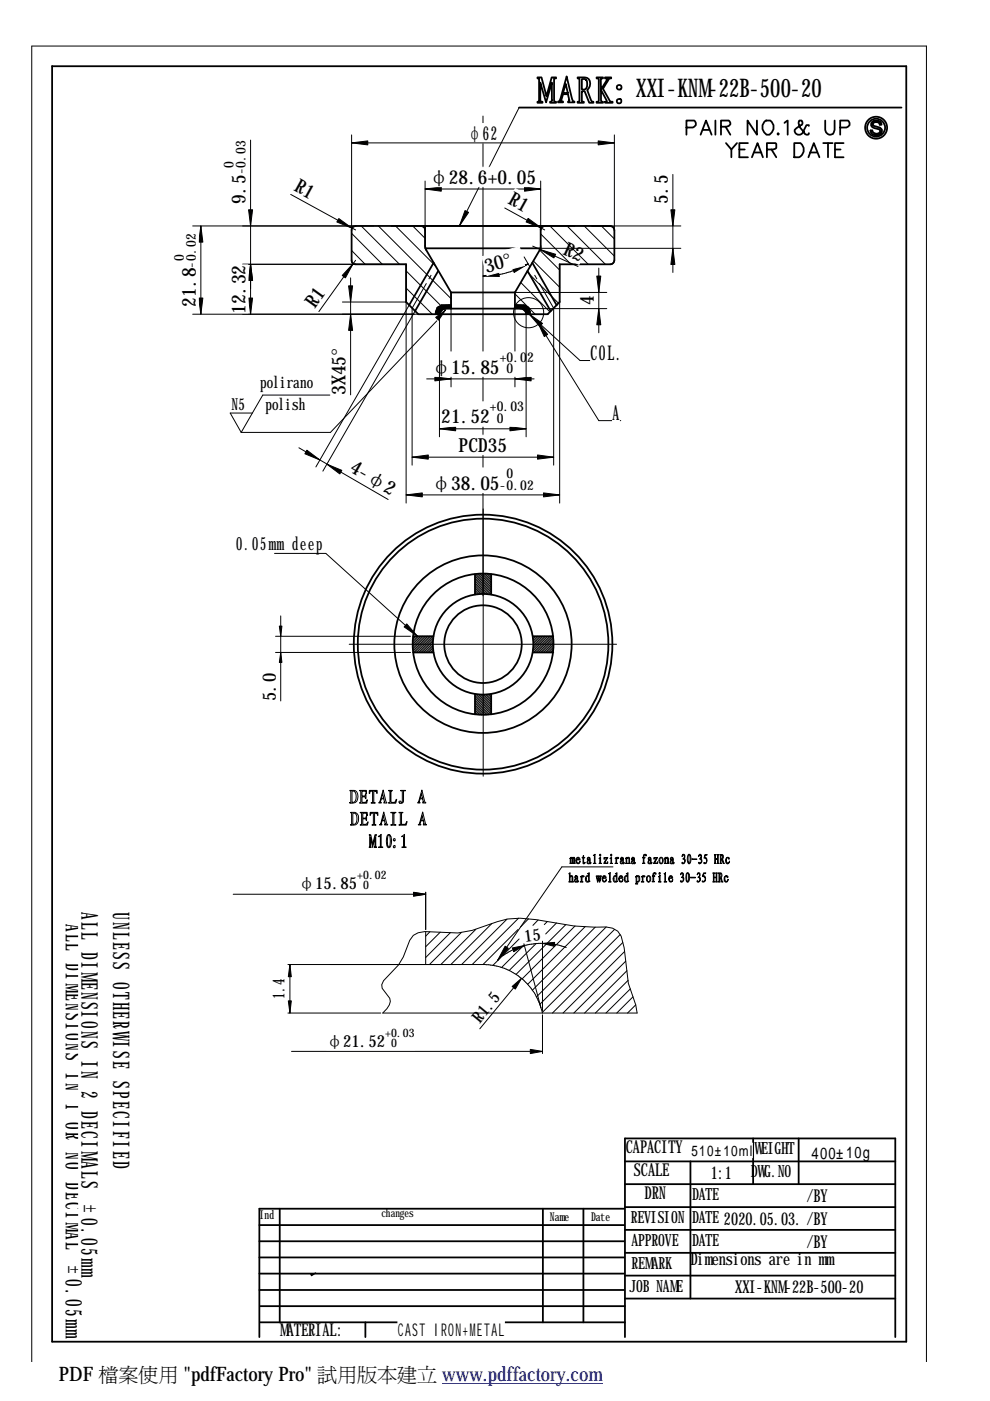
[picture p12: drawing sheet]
<svg xmlns="http://www.w3.org/2000/svg" width="210mm" height="297mm" viewBox="0 0 210 297" stroke-linecap="round" stroke-linejoin="round" font-family="sans-serif">
<g fill="none" stroke="#000" stroke-width=".38">
<path d="M11 14v270.5h181.2v-270.5h-181.2M114 16.4h.8l1.1 4 1.1-4h.9v.2l-.4 .2v4.5l.1 .2 .3 .1v.2h-1.3v-.2l.3-.1 .1-.2v-3.8l-1.2 4.2-1.2-4.2v3.7a.33 .33 0 0 0 .4 .4v.2h-1v-.2l.2-.1 .1-.2v-4.5l-.3-.2zM119.9 17.8l.5 1.9h-1zM120.1 16.2l1.1 4.6 .6 .9h-1.4v-.2a.29 .29 0 0 0 .3-.1 .29 .29 0 0 0-.1-.4l-.2-1h-1l-.4 1.3 .4 .2v.2h-1.1v-.2a.66 .66 0 0 0 .6-.7zM122.5 16.4a2.67 2.67 0 0 1 2.3 .4 1.71 1.71 0 0 1-.3 2.3l.8 2.1 .2 .3 .3 .1v.2h-.9l-.9-2.5-.6 .2v1.9l.4 .2v.2h-1.3v-.2l.4-.2v-4.7l-.4-.1zM123.4 16.8l.6-.1a1.39 1.39 0 0 1-.1 2.3l-.5-.1zM126.5 16.4h1.3v.2h-.3l-.1 .3v2.1l1.3-2.2v-.1l-.4-.1v-.2h1.3v.2l-.5 .2-1.3 2 1.3 2.3a.58 .58 0 0 0 .8 .5v.2h-1.6v-.2l.4-.1v-.1l-1.3-2.3v2.1l.1 .3 .3 .1v.2h-1.3v-.2l.3-.1 .2-.2v-4.4l-.2-.3h-.3zM110.1 22.8h81M145.5 27h1.4a.86 .86 0 0 0 .5-1.3l-.2-.1h-1.7v3M148.5 28.6l1.2-3 1.2 3M149.1 27.5h1.3M151.7 25.6v3"/>
<path d="M152.9 26.9h1.1l.5-.2 .4-.3-.2-.7-.2-.1h-1.6v3M153.8 26.9l1.1 1.7M153.9 30.3l1.2 1.4 1.2-1.4M155.1 31.7v1.6M156.7 31.7h1.2M158.6 30.3h-1.8v3h1.8M159.4 33.3l1.2-3 1.2 3M159.9 32.3h1.5M160.5 25.6v3l-2-3v3M162.3 25.6h1a1.82 1.82 0 0 1-.1 3 1.36 1.36 0 0 1-1.5-1.2 2.04 2.04 0 0 1 .6-1.8zM162.6 31.7h1.3l.5-.2 .2-.1v-.9l-.2-.2h-1.8v3M163.6 31.7l1 1.6"/>
<path d="M165 28.2l-.2 .2 .2 .2 .1-.2M166.3 26.1l.7-.5v3M168.4 30.3h1a1.22 1.22 0 0 1 1 1.1 1.93 1.93 0 0 1-1 1.9h-1zM171.4 33.3l1.2-3 1.1 3M171.5 26.7v-.2h-.5l-.5 1a1 1 0 0 1-1 1.1 1 1 0 0 1-1-1.1l1.5-1 .1-.3-.1-.6h-.5a1.45 1.45 0 0 0 .1 1.4l1 1.4 .7 .2 .2-.4M171.7 32.3h1.5M174.5 30.3h2M175 25.6v1.9a1 1 0 0 0 1 1.1 1 1 0 0 0 1-1.1v-1.9M175.6 30.3v3M177 31.7h1.2M178.1 27h1.4a.85 .85 0 0 0 .5-1.3l-.2-.1h-1.7v3M178.9 30.3h-1.9v3h1.9"/>
<path d="M184.8 25.9a1.24 1.24 0 0 1 2.1 .2v.3l-.4 .1a.73 .73 0 0 0-.7-.6 .73 .73 0 0 0-.7 .6l.3 .2a1.93 1.93 0 0 1 1.6 .8 1.21 1.21 0 0 1-1.1 1.2 1.21 1.21 0 0 1-1.3-1l.4-.1a.84 .84 0 0 0 .8 .8 .84 .84 0 0 0 .8-.7 1.42 1.42 0 0 0-1.2-.5 .81 .81 0 0 1-.6-1.3zM74.8 48.2l.6-.3h54a.87 .87 0 0 1 .9 .9v6.4a.87 .87 0 0 1-.9 .8h-10.7v8l-2.6 2.6h-27.4l-2.6-2.6v-8h-10.7a.8 .8 0 0 1-.9-.8v-6.4zM89.3 47.9a.87 .87 0 0 1 .8 .9M90.1 47.9v4.3l.2 .6 5.3 9.2M90.2 52.6h24.4M91.9 55.7l-5.2 9M92.9 57.4l-4.9 8.5M111.8 57.4l5 8.5M112.9 55.7l5.1 9M114.6 47.9v4.9l-5.4 9.2M115.5 47.9a.87 .87 0 0 0-.9 .9M93.2 66.6a1.36 1.36 0 0 1 1.3-1.2h15.8a1.28 1.28 0 0 1 1.3 1.2"/>
<path d="M95.6 62v3.4M95.6 62h13.6M95.6 64.7h-2l-.8 .5-.4 1.4M109.2 62v3.4M109.2 64.7h1.9l1 .5 .3 1.4M87.6 134.9h4.3M87.6 138.3h4.3M100.7 121.7v4.4M104.1 121.7v4.4M113 134.9h4.3M113 138.3h4.3M100.7 147.1v4.4"/>
<path d="M104.1 147.1v4.4M55 259.7h77.3M59.3 256.3v24.1M115.1 256.3v24.1M123.7 256.3v24.1M132.3 256.3h-77.3v27.2M132.5 255.9h57.3M132.5 246.2h57.3M132.5 251.1h57.3M146.4 246.2v29.1M159.7 241.4v9.7M169.3 241.4v9.7"/>
<path d="M55 263.2h77.3M55 266.6h77.3M55 270h77.3M55 273.5h77.3M55.2 276.9h77.3M132.5 275.3h57.3M132.5 270.5h57.3M132.5 265.6h57.3M132.5 260.8h57.3M55.2 280.4h77.3M77.5 280.4v3.1M132.5 283.5v-42.1h57.3v42.1"/>
<circle cx="131.3" cy="18.5" r=".52"/>
<circle cx="131.3" cy="21.5" r=".5"/>
<circle cx="185.8" cy="27.1" r="2.33"/>
<circle cx="185.8" cy="27.1" r="1.9"/>
<circle cx="102.4" cy="136.6" r="18.8"/>
<circle cx="102.4" cy="136.6" r="8.2"/>
<circle cx="102.4" cy="136.6" r="26.6"/>
<circle cx="102.4" cy="136.6" r="27.4"/>
<circle cx="102.4" cy="136.6" r="14.9"/>
<circle cx="102.4" cy="136.6" r="10.7"/>
</g>
<g fill="none" stroke="#000" stroke-width=".21">
<path d="M6.7 9.8v278.8M6.8 9.8h189.6v278.8M53.1 29.7v36.9M74.5 30.3h55.8M74.5 28.6v19.7M90.1 38.4v13.8M114.6 38.4v9.5M120.9 22.8h-10.8l-12.7 25.1M130.3 28.6v19.8M142.7 37v20.8M40.9 47.9h38.3M42.6 47.9v18.7"/>
<path d="M51.4 56h34.7v50.7M61.6 41.2l13.8 7.6M74.3 58.9v24.8M74.5 49.5l6.6 6.5M74.5 53.1l2.9 2.9M75.4 55.2l-7.8 10.9M76.6 47.9l8.1 8.1M80.2 47.9l15.4 15.4M83.9 47.9l8.4 8.5M86.1 57.4l8 8.1M87.5 47.9l2.6 2.6M90.1 40.1h24.5"/>
<path d="M107 44.1l8.5 4.7M110.4 59.9l6.2 6.2M111.1 54.5l1.3 2.1M111.7 57.6l6.7 6.7M112 56l-2.7 1.2-1.6 .5a17.4 17.4 0 0 1-5.3 .8M112.9 52.2l9.7 4.3M113.1 55.3l5.6 5.6M114.4 53l4.3 4.3M114.6 52.6h29.8M114.6 49.6l6.5 6.4M116.6 47.9l8.1 8.1M118.7 56v50.7"/>
<path d="M120.2 47.9l8.2 8.1M121.8 47.9h22.6M123.9 47.9l6.4 6.4M127 56.8v13.8M127.5 47.9l2.8 2.8M40.9 66.6h47.8M72.6 64h13.5M86.1 61.1l5.6 5.5M86.7 64.7l-19.7 34.3M87.4 65.3v33.3M88 65.9l-19.5 34M92.4 66.2l.4 .4"/>
<path d="M92.5 65.7l.7 .7M92.6 68l-22.5 23.7h-19M92.7 65.3l.7 .7M93.1 65l.6 .7M93.2 66.6v26M94 64.7l.7 .7M94.6 64.7l.7 .7M95.2 64.7l.4 .4M95.6 62v20M109.2 65.3v.1M109.2 62h19.5M109.2 65.4v16.6"/>
<path d="M109.2 62.3l4.3 4.3M109.3 64.8l.6 .6M109.7 64.7l.7 .7M110.3 65.4h18.4M110.3 64.7l2 1.9M111 64.7l1.4 1.4M111.5 66.4v26.2M111.6 66.6h.1M112.2 66.6l10.8 9.8h8.6M114 68.2l13 21h4.6M117.4 65.3v33.3M53.5 87.6h-4.7l2.3 4.1"/>
<path d="M63.4 94.9l18.9 11M69.9 83.8h-14.2l-4.6 7.9M87.4 96.9h30M90.5 80.3h22.7M93.2 90.9h18.3M58.2 117.3h10.9l19.4 17.6-1 1M86.1 104.9h32.6M102.4 107.9v56.7M58.4 134.9h28.6M58.4 138.3h28.6M59.5 130.6v18M74 136.6h56.7"/>
<path d="M87.8 134.9l-.3 .2M88.1 134.9l-.6 .6M88.9 134.9l-1.4 1.4M89.2 134.9l-1.7 1.7M89.6 134.9l-2.1 2.1M90 134.9l-2.5 2.5M90.3 134.9l-2.8 2.8M90.7 134.9l-3.2 3.1M91.1 134.9l-3.5 3.4M91.4 134.9l-3.4 3.4M91.8 134.9l-3.5 3.4M91.8 136l-2.3 2.3"/>
<path d="M91.8 136.3l-2 2M91.8 136.7l-1.6 1.6M91.8 137.1l-1.2 1.2M91.8 137.4l-.9 .9M91.8 135.6l-2.7 2.7M91.8 137.7l-.5 .6M91.9 135.2l-3.2 3.1M91.9 138.1l-.3 .2M100.7 122.1l3.4 3.4M100.7 121.8l3.4 3.4M100.7 122.5l3.4 3.4M100.7 122.8l3.2 3.2"/>
<path d="M100.7 123.2l2.8 2.8M100.7 123.6l2.4 2.3M100.7 123.9l2 2M100.7 124.3l1.6 1.6M100.7 124.7l1.3 1.2M100.7 125l.9 .9M100.7 125.4l.6 .6M100.7 125.8l.3 .2M101 121.7l3.1 3.1M101.3 121.7l2.8 2.8M101.7 121.7l2.4 2.4M102.1 121.7l2 2"/>
<path d="M102.4 121.6l1.7 1.8M102.8 121.7l1.3 1.3M103.2 121.7l.9 1M103.5 121.7l.6 .6M103.9 121.7l.2 .2M113.2 134.9l-.2 .2M113.6 134.9l-.6 .6M114 134.9l-.9 .9M114.3 134.9l-1.2 1.2M114.7 134.9l-1.6 1.6M115.1 134.9l-2 1.9M115.4 134.9l-2.3 2.3"/>
<path d="M115.8 134.9l-2.7 2.7M116.2 134.9l-3.2 3.1M116.5 134.9l-3.4 3.4M116.9 134.9l-3.4 3.4M117.3 134.9l-3.5 3.4M117.3 135.2l-3.1 3.1M117.3 138.1l-.2 .2M117.3 135.5l-2.7 2.8M117.3 137.7l-.6 .6M117.4 135.9l-2.5 2.4M117.4 136.2l-2.1 2.1M117.4 136.6l-1.7 1.7"/>
<path d="M117.4 136.9l-1.4 1.4M117.4 137.3l-1 1M100.7 147.6l3.4 3.5M100.7 148l3.4 3.4M100.7 148.4l3.1 3.1M100.7 148.7l2.8 2.8M100.7 149.1l2.5 2.4M100.7 149.5l2.1 2.1M100.7 149.8l1.8 1.8M100.7 150.2l1.4 1.4M100.7 150.6l1 .9M100.7 150.9l.6 .6"/>
<path d="M100.7 151.3l.2 .2M100.7 147.3l3.4 3.4M101 147.2l3.1 3.2M101.4 147.2l2.7 2.8M101.8 147.3l2.3 2.3M102.2 147.3l1.9 2M102.6 147.3l1.5 1.6M102.9 147.3l1.2 1.2M103.3 147.3l.8 .9M103.6 147.2l.5 .6M103.9 147.2l.2 .2M74.2 167.6h.9a1.44 1.44 0 0 1 .7 1.7 1.44 1.44 0 0 1-1.6 1l.2-.2v-2.4z"/>
<path d="M74.3 172.2h1a1.5 1.5 0 0 1 .1 2.7h-1.1l.2-.2v-2.2zM74.6 167.8l.3-.1a1.52 1.52 0 0 1 0 2.4h-.3zM74.8 172.5l.3-.1a1.48 1.48 0 0 1 0 2.4h-.3zM76.2 167.6h1.5v.6l-.3-.4h-.6v1h.5l.2-.5h.1v1l-.3-.4h-.5v1.1a.68 .68 0 0 0 1.1-.4l-.1 .7h-1.6l.3-.3v-2.2zM76.4 172.2h1.5v.7l-.3-.4-.7-.1v1.1h.6l.2-.5v1l-.2-.4h-.6v1.1h.7l.4-.5-.1 .7h-1.5l.3-.2v-2.2zM78.3 177h.3l.4 2 .5-2h.3l-.1 .2v2.2l.1 .3h-.5l.2-.2v-2l-.5 2.1-.5-2.1v2l.2 .2h-.4l.1-.2v-2.4zM78.3 167.6h1.7v.6l-.3-.4h-.5v2.3l.3 .1v.1h-.8v-.1l.3-.1v-2.3h-.5l-.1 .4h-.1zM78.5 172.2h1.6v.7a.49 .49 0 0 0-.7-.4v2.3l.3 .1h-.8l.3-.1v-2.3a.51 .51 0 0 0-.8 .4zM80.2 177.3l.6-.4v2.6l.4 .1v.1h-.9l.3-.3v-2zM81.1 168.3l.3 .9h-.5zM81.2 167.5l.6 2.3 .2 .5h-.6l.1-.2-.1-.7h-.5l-.3 .6 .3 .3h-.6l.3-.5zM81.3 172.9l.2 1h-.5z"/>
<path d="M81.4 172.2l.6 2.3 .2 .4h-.7l.2-.1-.2-.8h-.5l-.2 .7 .2 .2h-.5l.3-.4zM82.2 177.1l.4-.2a2.19 2.19 0 0 1 .1 2.7l-.3 .1a1.21 1.21 0 0 1-.5-1.4zM82.3 177.1l.1-.1a1.28 1.28 0 0 1 .4 1.3l-.1 1-.3 .3a2.61 2.61 0 0 1-.1-2.5zM82.4 167.6h.8l-.3 .2v2.2l.8 .1 .4-.6-.2 .8h-1.5l.3-.3v-2.2zM82.8 172.2h1.1l-.4 .2v2.4l.4 .1h-1.1l.5-.1v-2.4zM83.4 177.9h.4v.3h-.4zM83.4 179.4h.4l-.1 .3h-.2zM84.6 172.2h.8l-.3 .2v2.3l.8 .1 .4-.6-.2 .7h-1.5l.3-.1v-2.4zM84.9 167.6h1.1l-.4 .2v2a.47 .47 0 0 1-.5 .6 .47 .47 0 0 1-.5-.5h.3l.2 .3 .2-.3v-2.1zM85.2 177.3l.6-.4v2.6l.3 .1v.1h-.9v-.1l.4-.1v-2.1zM89.4 168.3l.2 .9h-.5zM89.5 167.5l.5 2.3 .3 .5h-.7l.1-.2-.1-.7h-.5l-.2 .6 .2 .3h-.5l.2-.3z"/>
<path d="M89.5 172.9l.2 1h-.5zM89.6 172.2l.6 2.3 .2 .4h-.7l.2-.2-.2-.7h-.5l-.2 .7 .2 .2h-.5l.3-.4zM49.4 189.6h38.3M87.6 198.3l1-.5 1.5-.3 7 .3 3-.5 5.4-1.9 2.1-.6 2.7-.1 3.3 .3 8.1 1.3 4.4 .3 2.4-.1 1.4 .3 1.1 .6 .7 1.1 .6 2.4 .9 7.6 1.6 4.5 .3 1.8h-53.9a2.99 2.99 0 0 0 1.4-3.1l-1.6-2.2-.1-.7 .4-.9 3.2-3.3 1-1.7 1.4-3.5zM90.3 189.2v7.9M90.3 197.5v7M91.1 197.6l-.8 .9M93.3 197.6l-3 3.1M95.5 197.7l-5.2 5.3M97.8 197.7l-6.7 6.8M100.9 197l-7.4 7.5M104.3 195.8l-8.7 8.7"/>
<path d="M107.5 194.9l-9.6 9.6M109.8 197.1l-7.4 7.4M109.9 194.7l-9.8 9.8M110.1 199.1l-5.6 5.6M112.1 194.8l-1.7 1.7M114.1 195.1l-1.1 1.1M115 199.5v14.9M116 195.4l-.6 .6M118 195.7l-2.3 2.3M120 196l-10.6 10.6M120.6 185.2l.3-.2v.9l.3-.2h.2l.1 1.2 .1 .1h-.4l.1-.1v-1l-.2-.1-.2 .2v.9l.1 .1h-.4l.1-.2v-1.5zM121 181.8v.2l.3-.2 .2 .2 .3-.2 .2 1.3h-.4l.1-1.2h-.1l-.1 .2v1h-.3l.1-1-.1-.2-.2 .2 .2 1h-.4l.1-1.2z"/>
<path d="M121.9 196.3l-11.2 11.2M122 185.7h.2l.3 .2v1l.2-.1-.1 .2-.2 .1-.1-.3-.1 .2a.43 .43 0 0 1-.4-.5 .43 .43 0 0 1 .5-.3v-.5l-.3 .1v.3h-.1zM122 186.4l.3-.1-.1 .6a.26 .26 0 0 1-.3-.2 .26 .26 0 0 1 .1-.3zM122.2 182a.42 .42 0 0 1 .6-.2 .42 .42 0 0 1 .2 .5h-.7v.5a.4 .4 0 0 0 .5 .1 .4 .4 0 0 0 .2-.3 .45 .45 0 0 1-.3 .5 .45 .45 0 0 1-.6-.4zM122.4 181.9h.3l.1 .3h-.5zM123.1 185.8l.3-.1v.1a.18 .18 0 0 1 .3-.2 .18 .18 0 0 1 .1 .3l-.3-.1-.1 .3v.7l.2 .2h-.6l.2-.1v-1zM123.7 181.4v.4h.3l-.3 .1v1h.4l-.3 .3-.2-.1v-1.2h-.2zM124.1 196.5l-12.2 12.2M124.5 185.8v-.1a.76 .76 0 0 1 .2 1.2h-.1a.63 .63 0 0 1-.1-1.1zM124.6 185.2l.3-.2v1.8h.2l-.3 .2v-.1a.44 .44 0 0 1-.6 0 .44 .44 0 0 1-.1-.6 .44 .44 0 0 1 .1-.5 .44 .44 0 0 1 .6 0v-.5zM124.7 181.8h.4v1.2l.2-.1-.2 .3-.1-.2-.2 .2a.46 .46 0 0 1-.3-.6 .46 .46 0 0 1 .5-.3l-.2-.5-.3 .4zM124.7 182.5l.3-.1v.4l-.2 .2h-.2z"/>
<path d="M125.8 181.3l.4-.2v1.9l.2 .1h-.6l.2-.1v-1.6zM126.2 196.6l-13.3 13.3M126.4 185.7h.3v1.1l.2-.7-.1-.4h.3l.1 1.1 .1-1.1h.2l-.3 1.4-.2-.8-.3 .8zM127 181.9l.3-.2v1.3l.3 .1h-.6l.2-.1v-1zM127.1 181.2h.3l-.1 .3h-.1zM127.9 185.7h.4l.2 .4v.1h-.7l.1 .5a.4 .4 0 0 0 .4 .1 .4 .4 0 0 0 .3-.3 .47 .47 0 0 1-.6 .5 .47 .47 0 0 1-.3-.7zM127.9 185.9l.3-.1 .2 .3h-.6zM128.1 181.8h.8l-.7 1.2h.5l.2-.3v.4h-.9l.7-1.2h-.5l-.1 .3zM128.5 196.5l-14.8 14.9M129 185.2l.4-.2v1.8l.2 .2h-.6l.2-.2v-1.5zM129.4 181.9l.3-.2v1.3l.2 .1h-.5l.1-.1v-1zM129.5 181.2h.2v.3h-.2z"/>
<path d="M130 183.8h-10.9l-13.6 19.9M130.3 185.8l.1-.1a.76 .76 0 0 1 .2 1.2h-.2a.8 .8 0 0 1-.1-1.1zM130.3 197l-15.8 15.9M130.4 181.9l.3-.1v.2a.22 .22 0 0 1 .2-.2 .22 .22 0 0 1 .2 .1h-.2l-.1 .3-.1 .7 .2 .2h-.5l.2-.1v-1zM130.5 185.2l.3-.2v1.8h.1l-.2 .2v-.1a.44 .44 0 0 1-.6 0 .44 .44 0 0 1-.1-.6 .44 .44 0 0 1 .1-.5 .44 .44 0 0 1 .6 0v-.5zM131.3 185.9l.4-.2 .3 .3v.2h-.7a.42 .42 0 0 0 .2 .5 .42 .42 0 0 0 .5 0v-.2a.44 .44 0 0 1-.4 .5 .44 .44 0 0 1-.4-.5zM131.4 185.9l.3-.1 .2 .3h-.5zM131.5 198.1l-16.5 16.6M131.6 182a.31 .31 0 0 1 .3-.2 .31 .31 0 0 1 .3 .2v1l.2-.1-.2 .3-.2-.2-.1 .1a.43 .43 0 0 1-.4-.5 .43 .43 0 0 1 .5-.3v-.5l-.3 .1v.4zM131.7 182.5l.3-.1-.1 .6a.26 .26 0 0 1-.3-.2 .26 .26 0 0 1 .1-.3zM132 199.8l-14.9 15M132.6 181.9l.3-.1v.2l.2-.2h.3l.1 1.1 .1 .2h-.4l.1-.1v-1l-.1-.1-.3 .2v.8l.2 .2h-.5l.2-.1v-1z"/>
<path d="M132.7 185.8l.3 .2-.1 .9a.66 .66 0 0 1-.2-1.1zM132.8 185.2l.3-.2v1.7l.2 .1-.5 .2a.71 .71 0 0 1-.5-.6 .71 .71 0 0 1 .4-.7l.3 .1v-.5zM134 181.9a.3 .3 0 0 1 .3-.1 .3 .3 0 0 1 .2 .3v.9l.2-.1v.1l-.2 .2-.1-.2-.2 .2a.46 .46 0 0 1-.3-.6 .46 .46 0 0 1 .5-.3l-.1-.5-.2 .1-.1 .4zM134.1 182.5l.3-.1v.4l-.2 .2h-.2zM134.7 185.8l.7-.1 .2 .4v.5l-.2 .4-.4-.1v.4l.2 .1h-.5l.2-.1v-1.4zM135 185.9l.3-.1 .2 .6a.39 .39 0 0 1-.4 .5zM136 185.8l.3-.1v.2l.1-.2h.3v.2l-.3-.1-.1 .3v.7l.2 .2h-.5l.2-.2v-.8zM136.5 181.2a.32 .32 0 0 1 .4-.1 .32 .32 0 0 1 .2 .3l-.2 .1-.1-.3a.35 .35 0 0 0-.3 .3 .35 .35 0 0 0 .3 .4h-.3v1l.2 .2h-.5l.2-.1v-1.1l-.2-.1h.2zM137.2 185.9l.2-.2h.4l.2 .4v.5a.45 .45 0 0 1-.5 .5 .45 .45 0 0 1-.4-.5zM137.4 185.8a.62 .62 0 0 1 .5 .5 .62 .62 0 0 1-.3 .6l-.1 .1a.73 .73 0 0 1-.1-1.2zM137.6 181.8h.4v.3v.9l.3-.1-.3 .3-.1-.2a.3 .3 0 0 1-.4 .1 .3 .3 0 0 1-.1-.4l.5-.4-.1-.5a.24 .24 0 0 0-.2 .1 .24 .24 0 0 0 0 .3l-.2-.1zM137.6 182.5l.3-.1-.1 .6a.26 .26 0 0 1-.3-.2 .26 .26 0 0 1 .1-.3z"/>
<path d="M138.5 185.2a.33 .33 0 0 1 .3-.2 .33 .33 0 0 1 .3 .3l-.2 .1-.1-.3-.2 .1v.5h.3l-.3 .1v1.1l.2 .1h-.5l.1-.2v-1l-.1-.1h.1zM138.6 181.8h.8l-.6 1.2h.5l.1-.3v.4h-.8l.6-1.2h-.4l-.2 .3zM139.6 185.8l.4-.2v1.2l.2 .2h-.6l.2-.1v-1zM139.8 185l.2 .1-.1 .3-.2-.1zM139.8 182l.2-.2a.61 .61 0 0 1 .7 .4 .61 .61 0 0 1-.2 .7l-.1 .2a.61 .61 0 0 1-.6-.3 .61 .61 0 0 1-.1-.7zM140 181.9h.3l.2 .3v.5l-.3 .4a.78 .78 0 0 1-.2-1.2zM140.8 185.2l.3-.2v1.8l.3 .2h-.6l.2-.1v-1.6zM140.8 181.9l.3-.1v.2l.3-.2h.2l.1 1.2 .2 .1h-.5l.2-.1v-1l-.2-.1-.3 .2v.9l.2 .1h-.5l.2-.1v-1zM142 185.7h.4l.2 .4v.1h-.7l.1 .5a.4 .4 0 0 0 .4 .1 .4 .4 0 0 0 .3-.3 .47 .47 0 0 1-.6 .5 .47 .47 0 0 1-.3-.7zM142 185.9l.3-.1 .2 .3h-.6zM142.2 181.9l.2-.1h.3v1.2l.3-.1-.3 .3-.1-.2a.3 .3 0 0 1-.4 .1 .3 .3 0 0 1-.1-.4l.5-.4-.1-.5a.24 .24 0 0 0-.2 .1 .24 .24 0 0 0 0 .3l-.2-.1zM142.3 182.5l.3-.1-.1 .6a.26 .26 0 0 1-.3-.2 .26 .26 0 0 1 .1-.3z"/>
<path d="M144.4 185.1l.3-.1 .2 .3-.2 .6a.58 .58 0 0 1 .3 .7 .58 .58 0 0 1-.7 .4v-.3a.3 .3 0 0 0 .3 .2 .3 .3 0 0 0 .3-.3v-.3l-.4-.3a.62 .62 0 0 0 .2-.8h-.2l-.2 .2zM144.7 181.2l.5 .1v.5l-.2 .2a.58 .58 0 0 1 .2 .7 .58 .58 0 0 1-.6 .4v-.3l.4 .2a.57 .57 0 0 0-.2-.9 .36 .36 0 0 0 .3-.4 .36 .36 0 0 0-.4-.4l-.1 .3zM145.6 185.1l.3-.1 .2 .4a1.43 1.43 0 0 1-.3 1.7 1.63 1.63 0 0 1-.2-2zM145.7 185.2h.2l.1 .4-.2 1.3-.2-.5zM146 181.1a1 1 0 0 1 .5 1.4l-.4 .7a1.7 1.7 0 0 1-.1-2.1zM146 181.3l.1-.1a1.64 1.64 0 0 1-.1 1.8l-.1-.5zM146.4 186h1v.1h-1zM146.7 182.1h1v.1h-1zM148 185.1l.4 .1v.5l-.1 .2a.58 .58 0 0 1 .2 .7 .58 .58 0 0 1-.7 .4v-.3l.5 .2a.57 .57 0 0 0-.3-.9 .36 .36 0 0 0 .3-.4 .36 .36 0 0 0-.3-.4l-.2 .2zM148.2 181.3l.1-.2a.48 .48 0 0 1 .5 .4 .48 .48 0 0 1-.3 .5 .55 .55 0 0 1 .3 .7 .55 .55 0 0 1-.7 .3l.1-.2 .1 .2a.39 .39 0 0 0 .5-.4 .39 .39 0 0 0-.3-.4l-.2-.1a.36 .36 0 0 0 .3-.4 .36 .36 0 0 0-.3-.4l-.2 .3zM149.2 185.1h.4v.1h-.4l-.1 .4a.68 .68 0 0 1 .5 .8 .68 .68 0 0 1-.7 .6l.1-.2a.36 .36 0 0 0 .5 0 .36 .36 0 0 0 0-.5l-.3-.4-.3-.1zM149.5 181.2h.4v.1h-.4l-.1 .4a.73 .73 0 0 1 .5 .7 .73 .73 0 0 1-.5 .7l-.2-.1 .1-.1a.34 .34 0 0 0 .4 0 .34 .34 0 0 0 .1-.4l-.1-.4-.4-.2z"/>
<path d="M151.1 185.1h.4l-.1 .1v.8h.4v-.8l-.1-.1h.4l-.1 .1v1.6l.1 .2h-.4l.1-.1v-.8h-.4v.8l.1 .1h-.4l.2-.1v-1.7zM151.5 181.2h.3l-.1 .9h.4v-.8l-.1-.1h.4l-.1 .1v1.7l.1 .1h-.4l.1-.1v-.9h-.4v.9l.1 .1h-.3zM152.3 185.1h.5a.67 .67 0 0 1 .1 .9l.4 1h-.3l-.3-.9h-.1v.8l.1 .1h-.4l.1-.2v-1.6zM152.6 185.2l.2 .1a.46 .46 0 0 1-.2 .7zM152.6 181.2h.5l.3 .2-.2 .7 .4 1h-.3l-.3-.9h-.1v.8l.1 .1h-.4l.1-.1v-1.7zM152.9 181.3h.2l.1 .2-.2 .6h-.1zM153.8 185.7h.5v.4l-.2-.3a.54 .54 0 0 0-.4 .5 .54 .54 0 0 0 .4 .5l.2-.3a.42 .42 0 0 1-.3 .5 .42 .42 0 0 1-.5-.4v-.5zM154 182a.33 .33 0 0 1 .4-.2 .33 .33 0 0 1 .2 .3l-.3-.3-.2 .2-.1 .6 .2 .3 .2 .1 .2-.4a.4 .4 0 0 1-.2 .5 .4 .4 0 0 1-.5-.4zM61 214.8h19.7M61 204.5h42.2a12.7 12.7 0 0 1 11.5 9.1M61.5 204.5v10.3M108.8 201.4l-2.2 1.3"/>
<path d="M108.9 209.4l-7.2 8.7M111.1 200.1l3.6 13.5M111.1 200.3l-4.8 4.8M113.7 200l-5.8 5.8M114.7 213.6l.3 1.2M115 215.2v8.2M115 200l-1.5 .1-2.3 .4M117.6 200.2l2.5 .7M132.4 201.7l-13 13.1M132.7 203.8l-11 11M132.9 205.8l-8.9 9M133.2 207.8l-7 7"/>
<path d="M133.6 209.7l-5.1 5.1M134.2 211.4l-3.4 3.4M134.8 213l-1.7 1.8M61.8 222.9h50.6"/>
<circle cx="112.1" cy="66.3" r="3.2"/>
</g>
<g fill="#fff" stroke="#fff" stroke-width=".21">
<path d="M50.1 113.2h18.3v3.9h-18.3z" fill-rule="evenodd"/>
<path d="M13.3 195.8h4.9v87.6h-4.9z" fill-rule="evenodd"/>
<path d="M16.7 193.4h4.8v77.1h-4.8z" fill-rule="evenodd"/>
<path d="M23.4 193.4h4.9v54.3h-4.9z" fill-rule="evenodd"/>
<path d="M55 142.7h4v5.9h-4z" fill-rule="evenodd"/>
<path d="M99.4 26.2h6.1v4.1h-6.1z" fill-rule="evenodd"/>
<path d="M153.5 256.5h16.6v3.8h-16.6z" fill-rule="evenodd"/>
<path d="M84.4 280.1h22.5v3.7h-22.5z" fill-rule="evenodd"/>
<path d="M172.1 242.7h7v3.5h-7z" fill-rule="evenodd"/>
<path d="M91.1 35.5h22.6v4.1h-22.6z" fill-rule="evenodd"/>
<path d="M120.7 50.6l3.8 1.7-1.7 3.7-3.8-1.7z" fill-rule="evenodd"/>
<path d="M109.3 40l3.6 2-2 3.6-3.6-2z" fill-rule="evenodd"/>
<path d="M138 37h4.1v6.2h-4.1z" fill-rule="evenodd"/>
<path d="M66.2 60l3.4 2.4-2.5 3.3-3.3-2.3z" fill-rule="evenodd"/>
<path d="M63.9 37.1l3.6 2-2 3.6-3.6-1.9z" fill-rule="evenodd"/>
<path d="M47.4 29.7h5.2v13.5h-5.2z" fill-rule="evenodd"/>
<path d="M129.9 85.4h1.4v4.4h-1.4z" fill-rule="evenodd"/>
<path d="M48.5 56.2h4.1v10.3h-4.1z" fill-rule="evenodd"/>
<path d="M36.9 49.5h5.1v15.5h-5.1z" fill-rule="evenodd"/>
<path d="M69.7 71.4h4.1v12.3h-4.1z" fill-rule="evenodd"/>
<path d="M122.3 62.7h4.1v2h-4.1z" fill-rule="evenodd"/>
<path d="M91.6 74.6h21.6v5.2h-21.6z" fill-rule="evenodd"/>
<path d="M93.6 85.2h17.5v5.2h-17.5z" fill-rule="evenodd"/>
<path d="M75.7 96.7l8.9 5.2-2.1 3.5-8.8-5.1z" fill-rule="evenodd"/>
<path d="M102.2 54.4l7.9-2.1 1.1 4-7.9 2.1z" fill-rule="evenodd"/>
<path d="M97.2 92.3h10.3v4.1h-10.3z" fill-rule="evenodd"/>
<path d="M91.6 99.2h21.6v5.2h-21.6z" fill-rule="evenodd"/>
<path d="M125.2 72.7h6.8v4.3h-6.8z" fill-rule="evenodd"/>
<path d="M57.2 207.5h3.6v4.3h-3.6z" fill-rule="evenodd"/>
<path d="M69.2 218.1h18.8v4.5h-18.8z" fill-rule="evenodd"/>
<path d="M63.3 184.6h18.7v4.5h-18.7z" fill-rule="evenodd"/>
<path d="M155.9 271h27.1v3.8h-27.1z" fill-rule="evenodd"/>
<path d="M134.9 15.9h39.3v5.5h-39.3z" fill-rule="evenodd"/>
<path d="M146.6 242.3h6.3v3.1h-6.3z" fill-rule="evenodd"/>
<path d="M153.4 242.3h6.1v3.1h-6.1z" fill-rule="evenodd"/>
</g>
<g fill="#000" stroke="#000" stroke-width=".21">
<path d="M74.5 30.3l3.5-.4v.8z" fill-rule="evenodd"/>
<path d="M126.8 29.9l3.5 .4-3.5 .4z" fill-rule="evenodd"/>
<path d="M42.6 47.9l.4 3.4h-.9z" fill-rule="evenodd"/>
<path d="M53.1 56l.5 3.5h-.9z" fill-rule="evenodd"/>
<path d="M52.7 44.5h.9l-.5 3.4z" fill-rule="evenodd"/>
<path d="M53.1 56l.5 3.5h-.9z" fill-rule="evenodd"/>
<path d="M71.8 46.3l2.8 2.1-3.2-1.3z" fill-rule="evenodd"/>
<path d="M74.9 55.9l-1.7 3-.6-.5z" fill-rule="evenodd"/>
<path d="M90.1 40.1l3.5-.4v.8z" fill-rule="evenodd"/>
<path d="M98.6 44.6l.8 .4-2 2.9z" fill-rule="evenodd"/>
<path d="M102.4 58.5l3.3-.7 .2 .8z" fill-rule="evenodd"/>
<path d="M108.7 57l3.3-1-3 1.8z" fill-rule="evenodd"/>
<path d="M111.2 39.7l3.4 .4-3.4 .4z" fill-rule="evenodd"/>
<path d="M112 46.3l2.8 2-3.3-1.2z" fill-rule="evenodd"/>
<path d="M114.5 52.9l3.3 1-.4 .8z" fill-rule="evenodd"/>
<path d="M126.5 58.5h.9l-.4 3.5z" fill-rule="evenodd"/>
<path d="M142.2 44.5h.9l-.4 3.4z" fill-rule="evenodd"/>
<path d="M142.7 52.6l.4 3.5h-.9z" fill-rule="evenodd"/>
<path d="M42.1 63.2h.9l-.4 3.4z" fill-rule="evenodd"/>
<path d="M52.7 63.2h.9l-.5 3.4z" fill-rule="evenodd"/>
<path d="M74.3 66.6l.5 3.4h-.9z" fill-rule="evenodd"/>
<path d="M73.9 60.6h.9l-.5 3.4z" fill-rule="evenodd"/>
<path d="M92.2 79.9l3.4 .4-3.4 .5z" fill-rule="evenodd"/>
<path d="M92.4 67.3l2-1.6-1.4 2.2z" fill-rule="evenodd"/>
<path d="M92.8 65.2l.8-.5h1.8l.2 .4v.3h-1.3a1.35 1.35 0 0 0-1.1 1.2h-.8z" fill-rule="evenodd"/>
<path d="M109.3 64.7h1.8l1 .5 .3 1.4h-.8a1.24 1.24 0 0 0-1.1-1.2h-1.3z" fill-rule="evenodd"/>
<path d="M109.2 80.3l3.4-.4v.9z" fill-rule="evenodd"/>
<path d="M112.2 66.6l2.8 2-.6 .6z" fill-rule="evenodd"/>
<path d="M114 68.2l2.1 2.7-.7 .5z" fill-rule="evenodd"/>
<path d="M127 65.4l.4 3.5h-.9z" fill-rule="evenodd"/>
<path d="M65.1 95.4l2.7 2.1-3.2-1.3z" fill-rule="evenodd"/>
<path d="M87.4 96.9l3.4-.4v.9z" fill-rule="evenodd"/>
<path d="M93.2 90.9l3.4-.4v.8z" fill-rule="evenodd"/>
<path d="M108.1 90.5l3.4 .4-3.4 .4z" fill-rule="evenodd"/>
<path d="M114 96.5l3.4 .4-3.4 .5z" fill-rule="evenodd"/>
<path d="M69.3 98.4l3.2 1.3-.4 .8z" fill-rule="evenodd"/>
<path d="M86.1 104.9l3.4-.4v.9z" fill-rule="evenodd"/>
<path d="M115.2 104.5l3.5 .4-3.5 .5z" fill-rule="evenodd"/>
<path d="M59.2 132.7h.6l-.3 2.2z" fill-rule="evenodd"/>
<path d="M86.2 132.3l2.3 2.6-2.8-2z" fill-rule="evenodd"/>
<path d="M59.5 138.3l.3 2.1h-.6z" fill-rule="evenodd"/>
<path d="M87.7 189.2l2.6 .4-2.6 .4z" fill-rule="evenodd"/>
<path d="M87.7 189.3l2.6 .3-2.6 .3z" fill-rule="evenodd"/>
<path d="M61.5 204.5l.3 2.6h-.7z" fill-rule="evenodd"/>
<path d="M61.1 212.2h.7l-.3 2.6z" fill-rule="evenodd"/>
<path d="M107.1 200.6l.7 .5-2.3 2.6z" fill-rule="evenodd"/>
<path d="M108.6 209.2l2-1.8-1.3 2.3z" fill-rule="evenodd"/>
<path d="M108.6 201l2.6-.5-2.3 1.3z" fill-rule="evenodd"/>
<path d="M115 200l2.6-.2-.1 .8z" fill-rule="evenodd"/>
<path d="M112.4 222.5l2.6 .4-2.6 .5z" fill-rule="evenodd"/>
<path d="M65.9 270.2l1.1-.3-1 .6z" fill-rule="evenodd"/>
</g>
<path d="M102.4 126.4v-101.9" fill="none" stroke="#000" stroke-width=".21" stroke-dasharray="126 15.2 4.1 15.2" stroke-linecap="butt"/>
<path d="M87.4 65.3l5-8.7M117.4 65.3l-5-8.7" fill="none" stroke="#000" stroke-width=".21" stroke-dasharray="6.1 1 1" stroke-linecap="butt"/>
<path d="M93.8 293.3h34" fill="none" stroke="#00f" stroke-width=".21"/>
<text font-size="5.5" x="134.9" y="20.6">XXI-KNM-22B-500-20</text>
<g font-size="4.9">
<text x="13.9" y="195.8" transform="rotate(90 13.9 195.8)">ALL DIMENSIONS IN 1 OR NO DECIMAL ±0.05mm</text>
<text x="17.3" y="193.4" transform="rotate(90 17.3 193.4)">AL</text>
<text x="17.3" y="197.6" transform="rotate(90 17.3 197.6)">L DIMENSIONS IN 2 DECIMALS ±0.05mm</text>
<text x="24" y="193.4" transform="rotate(90 24 193.4)">UNLESS OTHERWISE SPECIFIED</text>
</g>
<g font-size="4.3">
<text x="125.2" y="76.4">COL.</text>
<text x="129.9" y="89.1">A</text>
</g>
<g font-size="4.2">
<text x="12.5" y="292.7">PDF 檔 &quot;pdfFactory Pro&quot; 試建</text>
<text x="25.1" y="292.7">案</text>
<text x="29.3" y="292.7">使</text>
<text x="33.6" y="292.7">用</text>
<text x="71.5" y="292.7">用 立</text>
<text x="75.7" y="292.7">版 www.pdffactory.com</text>
<text x="80" y="292.7">本</text>
</g>
<g font-size="4.1">
<text x="99.4" y="29.7">φ</text>
<text x="102.4" y="29.7">62</text>
<text x="62.1" y="40.3" transform="rotate(29 62.1 40.3)">R1</text>
<text x="91.1" y="39">φ28.6+0.05</text>
<text x="52.1" y="43.2" transform="rotate(-90 52.1 43.2)">9.5</text>
<text x="107.5" y="43.1" transform="rotate(29 107.5 43.1)">R1</text>
<text x="141.6" y="43.2" transform="rotate(-90 141.6 43.2)">5.5</text>
<text x="119.2" y="53.9" transform="rotate(24 119.2 53.9)">R2</text>
<text x="103.1" y="57.9" transform="rotate(-15 103.1 57.9)">30°</text>
<text x="41.5" y="65" transform="rotate(-90 41.5 65)">21.8</text>
<text x="66.7" y="65.5" transform="rotate(-54 66.7 65.5)">R1</text>
<text x="125.9" y="64.7" transform="rotate(-90 125.9 64.7)">4</text>
<text x="52.1" y="66.5" transform="rotate(-90 52.1 66.5)">12.32</text>
<text x="73.3" y="83.7" transform="rotate(-90 73.3 83.7)">3X45°</text>
<text x="91.6" y="79.2">φ</text>
<text x="95.7" y="79.2">15.85</text>
<text x="93.6" y="89.8">21.52</text>
<text x="97.2" y="95.8">PCD35</text>
<text x="74" y="99.9" transform="rotate(30 74 99.9)">4-φ2</text>
<text x="91.6" y="103.8">φ38.05</text>
</g>
<g font-size="3.9">
<text x="50.1" y="116.5">0.05mm deep</text>
<text x="58.5" y="148.6" transform="rotate(-90 58.5 148.6)">5.0</text>
</g>
<g font-size="3.8">
<text x="132.7" y="244.5">CAPACITY</text>
<text x="134.4" y="249.3">SCALE</text>
<text x="150.7" y="249.9">1:1</text>
<text x="136.7" y="254.2">DRN</text>
<text x="171" y="254.9">/BY</text>
<text x="153.5" y="259.7">2020.05.03.</text>
<text x="171" y="259.7">/BY</text>
<text x="146.4" y="268.2">Dimensions are in mm</text>
<text x="171" y="264.6">/BY</text>
<text x="155.9" y="274.2">XXI-KNM-22B-500-20</text>
<text x="59.4" y="283.2">MATERIAL:</text>
</g>
<text font-size="3.7" x="84.4" y="283.3">CAST IRON+METAL</text>
<g font-size="3.6">
<text x="63.3" y="188.6">φ15.85</text>
<text x="69.2" y="222.1">φ21.52</text>
<text x="160" y="244.7">WEIGHT</text>
<text x="159.2" y="249.6">DWG.NO</text>
<text x="146.8" y="254.5">DATE</text>
<text x="133.8" y="259.3">REVISION</text>
<text x="146.8" y="259.3">DATE</text>
<text x="133.9" y="264.1">APPROVE</text>
<text x="133.9" y="269">REMARK</text>
<text x="146.8" y="264.1">DATE</text>
<text x="133.4" y="273.8">JOB NAME</text>
</g>
<g font-size="3.5">
<text x="55.2" y="82.2">polirano</text>
<text x="49.1" y="87">N5</text>
<text x="56.3" y="86.9">polish</text>
<text x="111.3" y="199.7" transform="rotate(-8 111.3 199.7)">15</text>
<text x="60.3" y="211.8" transform="rotate(-90 60.3 211.8)">1.4</text>
<text x="101.8" y="217.1" transform="rotate(-51 101.8 217.1)">R1.5</text>
</g>
<g font-size="3.4">
<text x="172.1" y="245.8">400±</text>
<text x="179.4" y="245.6">10g</text>
</g>
<g font-size="3.1">
<text x="146.6" y="245.1">510±</text>
<text x="153.4" y="245.1">10ml</text>
</g>
<g font-size="2.9">
<text x="49.5" y="35.5" transform="rotate(-90 49.5 35.5)">0</text>
<text x="52.1" y="37" transform="rotate(-90 52.1 37)">-0.03</text>
<text x="38.9" y="55.3" transform="rotate(-90 38.9 55.3)">0</text>
<text x="41.5" y="56.8" transform="rotate(-90 41.5 56.8)">-0.02</text>
<text x="106" y="76.7">+0.02</text>
<text x="107.4" y="79.1">0</text>
<text x="103.8" y="87.2">+0.03</text>
<text x="105.3" y="89.7">0</text>
<text x="107.4" y="101.2">0</text>
<text x="106" y="103.8">-0.02</text>
</g>
<g font-size="2.6">
<text x="55.1" y="258.5">Ind</text>
<text x="116.6" y="258.8">Name</text>
<text x="125.3" y="258.8">Date</text>
</g>
<g font-size="2.5">
<text x="75.7" y="186.4">+0.02</text>
<text x="77" y="188.6">0</text>
<text x="81.7" y="219.9">+0.03</text>
<text x="82.9" y="222.1">0</text>
<text x="80.9" y="258.1">changes</text>
</g>
</svg>
